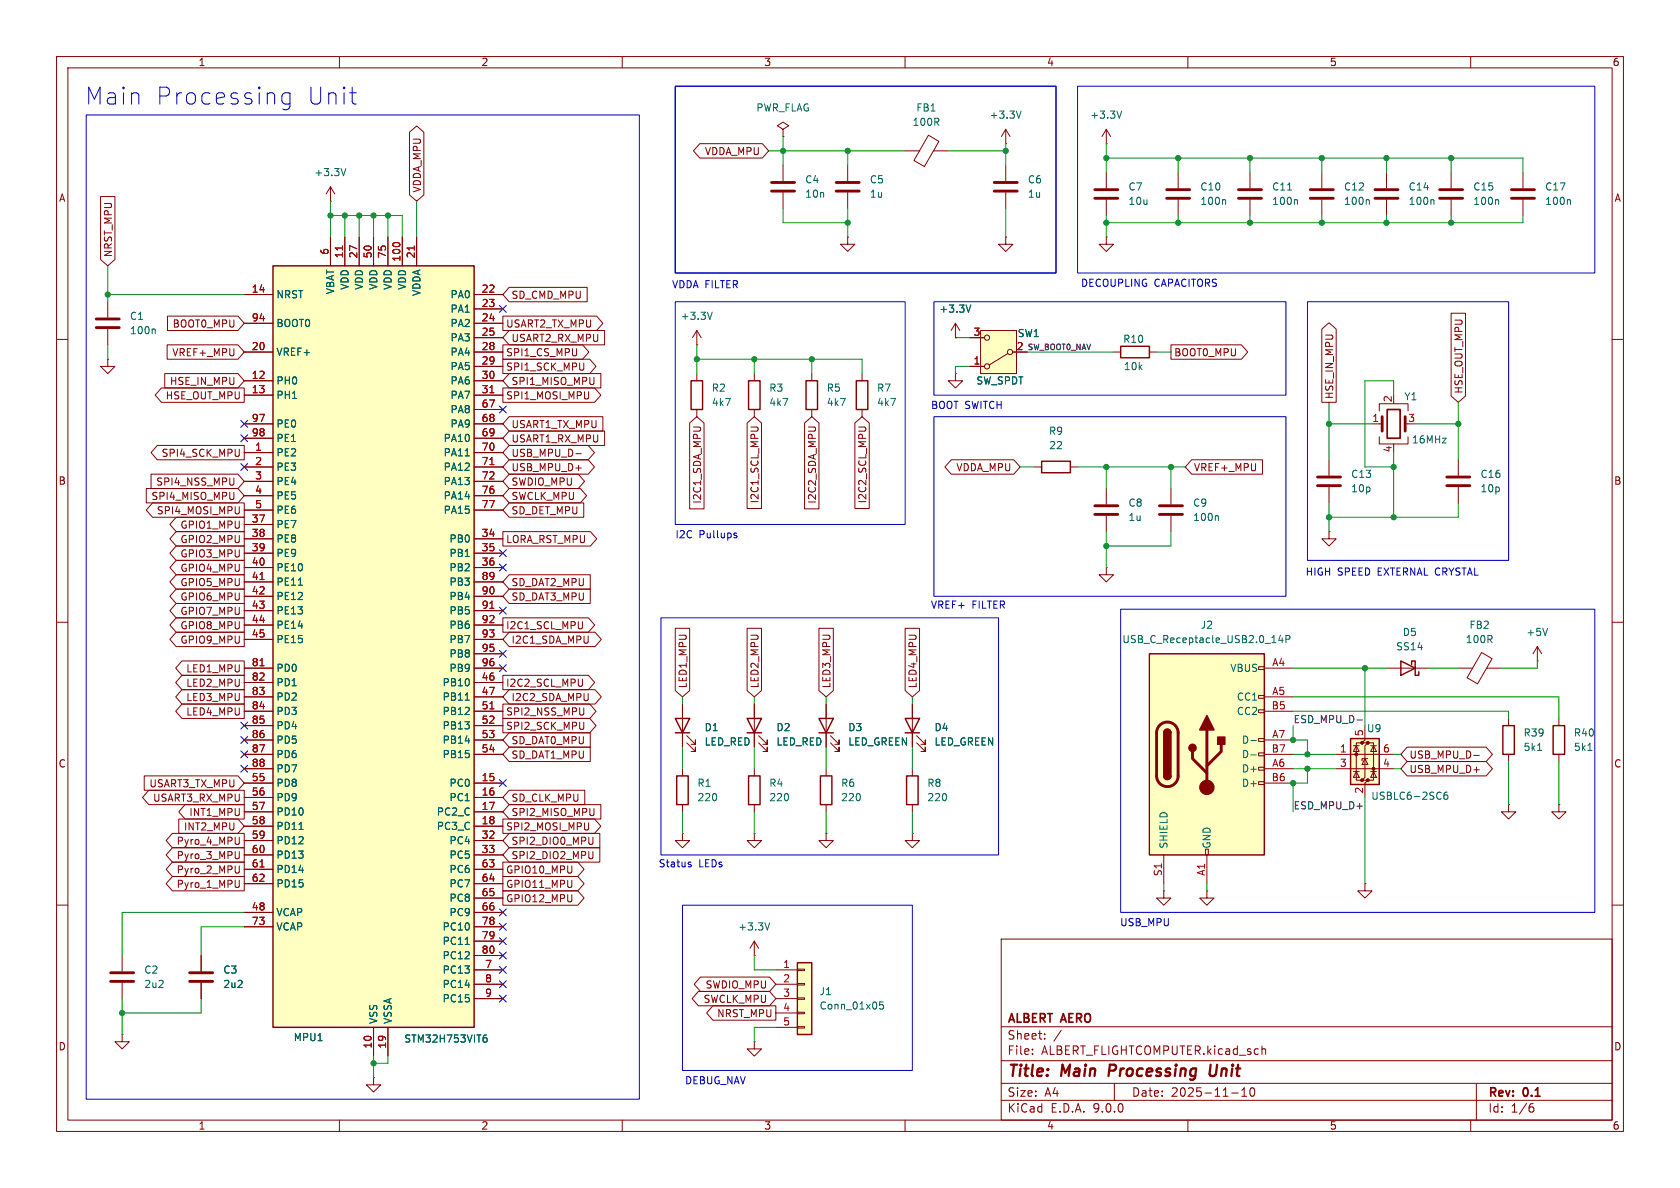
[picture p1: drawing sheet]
<svg xmlns="http://www.w3.org/2000/svg" width="297mm" height="210mm" viewBox="0 0 297 210" stroke-linecap="round" stroke-linejoin="round" font-family="sans-serif">
<g fill="none" stroke="#840000" stroke-width=".18">
<path d="M10 10h277v190h-277zM12 12h273v186h-273zM60 10v2M110 10v2M160 10v2M210 10v2M260 10v2M10 60h2M285 60h2M10 110h2M285 110h2M213.4 157.5v1.3h1.2l-1.2 1.2-1.3-1.2h1.3"/>
<path d="M213.4 157.5h.1M241.3 156.2v1.3h1.3l-1.3 1.3-1.3-1.3h1.3M241.3 156.2h.1M10 160h2M21.6 168.9v2.8M21.6 173.7v2.8M35.6 168.9v2.8M35.6 173.7v2.8M177 166h108v32h-108zM285 160h2M60 198v2M110 198v2"/>
<path d="M160 198v2M177 194.5h108M177 191.5h108M177 187.5h108M177 181.5h108M182.5 186.3v.1M182.5 185.5v.1M184.7 183.6v.1M184.7 182.8v.1M187.6 182.1l-1.3 2M197 191.5v3M210 198v2"/>
<path d="M217.7 193.2h1.2M219.5 193.8h.9M219.5 192.7l.5-.4v1.5M221.1 192.4l.2-.1a.81 .81 0 0 1 .6 .6 .81 .81 0 0 1-.3 .8l-.1 .1a.81 .81 0 0 1-.4-1.4zM223.2 185.5h.5v.9M260 198v2M261 191.5v6.5M270.6 195.7h.4l.2 .3-.1 .5-.5 .1M271 195.1l-.4 .1"/>
</g>
<path d="M196.2 188.2l-.2 2M214 188.2l-.2 1.6 .2 .3a.66 .66 0 0 0 .8-.1" fill="none" stroke="#840000" stroke-width=".4"/>
<path d="M19.6 172h4M19.6 173.5h4M33.5 172h4.1M33.5 173.5h4.1" fill="none" stroke="#840000" stroke-width=".51"/>
<path d="M203.2 115.6h20.3v35.5h-20.3z" fill="#ffffc2"/>
<g fill="none" stroke="#840000" stroke-width=".18">
<path d="M138.4 22.9l1-.7-1-.6-1 .6 1 .7v1.2M138.4 24.1h.1M138.4 29.2v2.8M138.4 34v2.8M149.9 29.2v2.8M149.9 34v2.8M160 26.7h2.6M164.1 23.9l1.9 1.1-2.6 4.4-1.8-1zM165 26.7h2.6M177.8 25.4h.1M177.8 22.9v2.5M177.8 29.2v2.8"/>
<path d="M177.8 34v2.8M177.8 22.9l-.8 1.2M177.8 22.9l.8 1.2M195.6 25.4h.1M195.6 22.9l-.8 1.2M195.6 22.9l.7 1.2M195.6 22.9v2.5M195.6 30.5v2.8M195.6 35.3v2.8M208.3 30.5v2.8M208.3 35.3v2.8M221 30.5v2.8"/>
<path d="M221 35.3v2.8M233.7 30.5v2.8M233.7 35.3v2.8M245.1 30.5v2.8M245.1 35.3v2.8M256.5 30.5v2.8M256.5 35.3v2.8M269.2 30.5v2.8M269.2 35.3v2.8M123.2 58.4l-.8 1.3M123.2 58.4l.8 1.3M123.2 58.4v2.6"/>
<path d="M149.9 41.9v1.3h1.2l-1.2 1.3-1.3-1.3h1.3M149.9 41.9h.1M177.8 41.9v1.3h1.3l-1.3 1.3-1.3-1.3h1.3M177.8 41.9h.1M195.6 41.9v1.3h1.2l-1.2 1.3-1.3-1.3h1.3M195.6 41.9h.1M123.2 61h.1M133.3 66v1.3M133.3 72.4v1.3M196.8 62.2h1.3M203.2 62.2h1.3M242.6 74.9h1.7"/>
<path d="M243.8 72.6v-1.2h5.1v1.2M243.8 77.2v1.3h5.1v-1.3M246.4 78.5v.2M234.9 94v1.3h1.3l-1.3 1.2-1.2-1.2h1.2M234.9 94h.1M234.9 81.3v2.8M234.9 86.1v2.8M257.8 81.3v2.8M257.8 86.1v2.8M222.5 117.9h1v.5h-1zM223.5 118.1h5.1M222.5 122.9h1v.5h-1z"/>
<path d="M222.5 125.5h1v.5h-1zM222.5 130.6h1v.5h-1zM222.5 133.1h1v.5h-1zM222.5 135.6h1v.5h-1zM222.5 138.2h1v.5h-1zM223.5 123.2h5.1M223.5 125.7h5.1M223.5 130.8h5.1M223.5 133.4h5.1M223.5 135.9h5.1M223.5 138.4h5.1M266.7 127v1.3"/>
<path d="M266.7 133.4v1.2M275.6 127v1.3M275.6 133.4v1.2M205.7 157.5v1.3h1.3l-1.3 1.2-1.2-1.2h1.2M205.7 157.5h.1M205.7 151.1v5.1M213.1 150.1h.5v1h-.5zM213.4 151.1v5.1"/>
</g>
<path d="M132.3 67.3h2.1v5.1h-2.1zM198.1 61.2h5.1v2h-5.1zM203.2 115.6h20.3v35.5h-20.3zM205.7 129.5a.64 .64 0 0 1 .7-.6 .64 .64 0 0 1 .6 .6M205.7 137.2a.64 .64 0 0 0 .7 .6 .64 .64 0 0 0 .6-.6M265.7 128.3h2v5.1h-2zM274.6 128.3h2v5.1h-2z" fill="none" stroke="#840000" stroke-width=".25"/>
<g fill="none" stroke="#840000" stroke-width=".51">
<path d="M136.4 32.3h4.1M136.4 33.8h4.1M147.8 32.3h4.1M147.8 33.8h4.1M175.8 32.3h4M175.8 33.8h4M193.5 33.5h4.1M193.5 35.1h4.1M206.2 33.5h4.1M206.2 35.1h4.1M218.9 33.5h4.1M218.9 35.1h4.1"/>
<path d="M231.6 33.5h4.1M231.6 35.1h4.1M243.1 33.5h4M243.1 35.1h4M254.5 33.5h4.1M254.5 35.1h4.1M267.2 33.5h4.1M267.2 35.1h4.1M244.3 73.7v2.5M248.4 73.7v2.5M232.9 84.3h4.1M232.9 85.9h4.1"/>
<path d="M255.8 84.3h4M255.8 85.9h4M205 128.2a1.9 1.9 0 0 1 2.1-.4 1.9 1.9 0 0 1 1.2 1.7v7.7a1.91 1.91 0 0 1-1.9 1.9 1.91 1.91 0 0 1-1.9-1.9v-7.8l.1-.6zM210.8 132.8v1.3l2.6 2.6M213.4 129v10.2M215.9 131.6v1.2l-2.5 2.6"/>
</g>
<g fill="#840000" stroke="#840000" stroke-width=".25">
<path d="M205.7 129.5h1.3v7.7h-1.3z"/>
<path d="M205.9 129.1a.64 .64 0 0 1 .7-.1 .64 .64 0 0 1 .4 .5h-1.3z"/>
<path d="M205.7 137.2h1.3a.64 .64 0 0 1-.6 .6 .64 .64 0 0 1-.7-.6z"/>
<path d="M213.4 126.5l1.2 2.5h-2.5z"/>
<path d="M215.3 130.3h1.2v1.3h-1.2z"/>
<circle cx="210.8" cy="132.2" r=".63"/>
</g>
<circle cx="213.4" cy="139.2" r="1.27" fill="#840000" stroke="#840000" stroke-width=".18"/>
<g fill="none" stroke="#006464" stroke-width=".18">
<path d="M180.5 19.6l-.4 1.3M198.3 19.6l-.4 1.3M216.5 35.3l.2 .2v.6M227.6 33.6h.7M229.2 35.3l.2 .2v.6M241.9 35.3l.2 .2v.6M253.3 35.3l.2 .2v.6M264.8 35.3l.1 .2v.6M277.5 35.3l.1 .2v.6M125.9 55.2l-.4 1.3M226.4 112.3l-.3 .9h.7M226.7 112.8v.8"/>
<path d="M227.3 113l.6-.1 .2-.1-.1-.3-.7-.2v1.3M221.1 130.9h1M221.1 133.4h1M271.8 132.7h.8M280.7 132.7h.7"/>
</g>
<path d="M245.2 72.4h2.3v5.1h-2.3z" fill="none" stroke="#840000" stroke-width=".3"/>
<path d="M173.4 58.4h6.3v7.6h-6.3z" fill="#ffffc2"/>
<g fill="none" stroke="#840000" stroke-width=".18">
<path d="M58.4 35.6h.1M58.4 33l-.7 1.3M58.4 33l.8 1.3M58.4 33v2.6M168.9 59.7h.1M168.9 57.2l-.8 1.2M168.9 57.2l.8 1.2M168.9 57.2v2.5M171.4 59.7h2.6M173.4 58.4h6.3v7.6h-6.3zM123.2 66v1.3M123.2 72.4v1.3"/>
<path d="M152.4 66v1.3M152.4 72.4v1.3M168.9 66v1.3h1.3l-1.3 1.3-1.3-1.3h1.3M168.9 66h.1M171.4 64.8h2.6M178.2 62.5l-3.3 2M179.1 62.2h2.5M182.9 82.6h1.2M189.2 82.6h1.3M195.6 86.4v2.8M195.6 91.2v2.8M207 86.4v2.8"/>
<path d="M207 91.2v2.8M195.6 100.3v1.3h1.2l-1.2 1.3-1.3-1.3h1.3M195.6 100.3h.1M161.3 124.5v7.6M161.3 135.9v1.3M162.1 131.3l1.5 1.5v-.7v.7h-.8M162.1 130l1.5 1.6v-.8v.8h-.8M161.3 147.3v1.3h1.3l-1.3 1.3-1.3-1.3h1.3M161.3 147.3h.1M161.3 142.2v1.3"/>
<circle cx="174.5" cy="59.7" r=".46"/>
<circle cx="174.5" cy="64.8" r=".46"/>
<circle cx="178.6" cy="62.2" r=".46"/>
</g>
<path d="M122.2 67.3h2v5.1h-2zM151.4 67.3h2v5.1h-2zM184.1 81.5h5.1v2.1h-5.1zM160 127h2.6l-1.3 2.5zM160 129.5h2.6M160.3 137.2h2v5h-2z" fill="none" stroke="#840000" stroke-width=".25"/>
<path d="M61.1 29.8l-.4 1.3M171.6 53.9l-.4 1.3M215.2 91.2l.2 .2v.6" fill="none" stroke="#006464" stroke-width=".18"/>
<path d="M193.5 89.4h4.1M193.5 90.9h4.1M205 89.4h4M205 90.9h4" fill="none" stroke="#840000" stroke-width=".51"/>
<path d="M48.3 47h35.5v134.6h-35.5z" fill="#ffffc2"/>
<path d="M48.3 47h35.5v134.6h-35.5zM119.4 127h2.5l-1.3 2.5zM119.4 129.5h2.5M132.1 127h2.5l-1.3 2.5zM132.1 129.5h2.5M132.3 137.2h2.1v5h-2.1zM144.8 127h2.5l-1.3 2.5zM144.8 129.5h2.5M145 137.2h2.1v5h-2.1z" fill="none" stroke="#840000" stroke-width=".25"/>
<g fill="none" stroke="#840000" stroke-width=".18">
<path d="M43.2 52.1h5.1M43.2 57.2h5.1M58.4 41.9v5.1M61 41.9v5.1M63.5 41.9v5.1M66 41.9v5.1M68.6 41.9v5.1M71.1 41.9v5.1M73.7 41.9v5.1M83.8 52.1h5.1M83.8 57.2h5.1M83.8 54.6h5.1"/>
<path d="M83.8 59.7h5.1M43.2 62.2h5.1M43.2 67.3h5.1M43.2 69.9h5.1M43.2 74.9h5.1M43.2 77.5h5.1M83.8 62.2h5.1M83.8 67.3h5.1M83.8 69.9h5.1M83.8 74.9h5.1M83.8 77.5h5.1M83.8 64.8h5.1"/>
<path d="M83.8 72.4h5.1M43.2 80h5.1M43.2 82.6h5.1M43.2 85.1h5.1M43.2 87.6h5.1M43.2 90.2h5.1M43.2 92.7h5.1M43.2 95.3h5.1M43.2 97.8h5.1M83.8 80h5.1M83.8 82.6h5.1M83.8 85.1h5.1"/>
<path d="M83.8 87.6h5.1M83.8 90.2h5.1M83.8 95.3h5.1M83.8 97.8h5.1M43.2 100.3h5.1M43.2 102.9h5.1M43.2 105.4h5.1M43.2 108h5.1M43.2 110.5h5.1M43.2 113h5.1M43.2 118.1h5.1M83.8 100.3h5.1"/>
<path d="M83.8 102.9h5.1M83.8 105.4h5.1M83.8 108h5.1M83.8 110.5h5.1M83.8 113h5.1M83.8 118.1h5.1M83.8 115.6h5.1M271.8 116.8h.1M271.8 114.3l-.8 1.3M271.8 114.3l.7 1.3M271.8 114.3v2.5M43.2 120.7h5.1"/>
<path d="M43.2 123.2h5.1M43.2 125.7h5.1M43.2 128.3h5.1M43.2 130.8h5.1M43.2 133.4h5.1M43.2 135.9h5.1M43.2 138.4h5.1M83.8 120.7h5.1M83.8 123.2h5.1M83.8 125.7h5.1M83.8 128.3h5.1M83.8 130.8h5.1"/>
<path d="M83.8 133.4h5.1M83.8 138.4h5.1M120.6 124.5v7.6M121.4 131.3l1.5 1.5v-.7v.7h-.7M121.4 130l1.5 1.6v-.8v.8h-.7M133.3 124.5v7.6M133.3 135.9v1.3M134.1 131.3l1.5 1.5v-.7v.7h-.7M134.1 130l1.5 1.6v-.8v.8h-.7M146 124.5v7.6M146 135.9v1.3M146.8 131.3l1.5 1.5v-.7v.7h-.7"/>
<path d="M146.8 130l1.5 1.6v-.8v.8h-.7M43.2 141h5.1M43.2 143.5h5.1M43.2 146.1h5.1M43.2 148.6h5.1M43.2 151.1h5.1M43.2 153.7h5.1M43.2 156.2h5.1M83.8 141h5.1M83.8 143.5h5.1M83.8 146.1h5.1M83.8 148.6h5.1"/>
<path d="M83.8 151.1h5.1M83.8 153.7h5.1M83.8 156.2h5.1M83.8 158.8h5.1M133.3 147.3v1.3h1.3l-1.3 1.3-1.2-1.3h1.2M133.3 147.3h.1M133.3 142.2v1.3M146 147.3v1.3h1.3l-1.3 1.3-1.2-1.3h1.2M146 147.3h.1M146 142.2v1.3M43.2 161.3h5.1M43.2 163.8h5.1"/>
<path d="M83.8 161.3h5.1M83.8 163.8h5.1M83.8 166.4h5.1M83.8 168.9h5.1M83.8 171.5h5.1M83.8 174h5.1M83.8 176.5h5.1M66 181.6v5.1M68.6 181.6v5.1M133.3 184.2v1.2h1.3l-1.3 1.3-1.2-1.3h1.2M133.3 184.2h.1"/>
</g>
<path d="M82.2 80.6h.8M52.7 103.4h.8M273.6 111.1l-.4 1.2M82.2 123.8h.8M52.9 146.6h.7M82.2 166.9h.8M85.5 183.5l.4-.1 .2 .3-.1 .5h-.5M86 183l-.4 .1" fill="none" stroke="#006464" stroke-width=".18"/>
<path d="M60.5 43.5v.7M73.2 43.5v.7M86.6 69.4h.7M86.6 82.1h.7M46 102.5h.7M46 117.7h.7M86.6 107.5h.7M86.6 125.3h.7M46 153.3h.7" fill="none" stroke="#a90000" stroke-width=".18"/>
<path d="M141 170.2h2.5v12.7h-2.5z" fill="#ffffc2"/>
<path d="M142.5 67.3h2v5.1h-2zM247.6 116.8l2.6 1.3-2.6 1.3zM249.6 117.5v-.7h.6v2.6h.6v-.7M119.6 137.2h2.1v5h-2.1zM141 170.2h2.5v12.7h-2.5z" fill="none" stroke="#840000" stroke-width=".25"/>
<g fill="none" stroke="#840000" stroke-width=".18">
<path d="M19 53.3v2.8M19 58.2v2.8M143.5 66v1.3M143.5 72.4v1.3M245.1 118.1h7.6M120.6 135.9v1.3M120.6 147.3v1.3h1.3l-1.3 1.3-1.2-1.3h1.2M120.6 147.3h.1M120.6 142.2v1.3M133.3 168.9h.1M133.3 166.4l-.7 1.2M133.3 166.4l.8 1.2"/>
<path d="M133.3 166.4v2.5M137.2 171.5h3.8M137.2 174h3.8M137.2 176.5h3.8M137.2 179.1h3.8M141 171.3h1.2v.3h-1.2zM141 173.9h1.2v.2h-1.2zM141 176.4h1.2v.3h-1.2zM141 178.9h1.2v.3h-1.2zM21.6 182.9v1.3h1.3l-1.3 1.2-1.3-1.2h1.3M21.6 182.9h.1M66 190.5v1.3h1.3l-1.3 1.2-1.2-1.2h1.2"/>
<path d="M66 190.5h.1M137.2 181.6h3.8M141 181.5h1.2v.2h-1.2z"/>
</g>
<path d="M27.3 58.2l.1 .1v.7M136.1 163.1l-.5 1.3M156.1 177.1h-.6v.6l.2-.1 .4 .1 .1 .1-.1 .5-.1 .1-.5-.1" fill="none" stroke="#006464" stroke-width=".18"/>
<path d="M17 56.4h4.1M17 57.9h4.1" fill="none" stroke="#840000" stroke-width=".51"/>
<path d="M238.8 130.6h5v8.1h-5z" fill="#ffffc2"/>
<g fill="#840000" stroke="#840000" stroke-width=".18">
<circle cx="239.8" cy="133.3" r=".25"/>
<circle cx="240.8" cy="131.3" r=".25"/>
<circle cx="240.8" cy="137.9" r=".25"/>
<circle cx="241.8" cy="131.3" r=".25"/>
<circle cx="241.8" cy="137.9" r=".25"/>
<circle cx="242.8" cy="135.9" r=".25"/>
</g>
<g fill="none" stroke="#840000" stroke-width=".18">
<path d="M17.8 34.7h2.5v11.2l-1.3 1.1-1.2-1.1zM72.4 23.4l1.3-1.1 1.2 1.1v11l-1.2 1.2-1.3-1.2zM123.7 25.4h11.1l1.1 1.3-1.1 1.2h-11.1l-1.1-1.2zM29.6 55.9h12.5l1.1 1.3-1.1 1.2h-12.5zM43.2 52.1h5.1M43.2 57.2h5.1M58.4 41.9v5.1M61 41.9v5.1M63.5 41.9v5.1M66 41.9v5.1M68.6 41.9v5.1M71.1 41.9v5.1"/>
<path d="M73.7 41.9v5.1M83.8 52.1h5.1M83.8 57.2h5.1M83.8 54.6h5.1M83.8 59.7h5.1M88.9 55.9h16.6l1.1 1.3-1.1 1.2h-16.6zM90 50.8h13.8v2.5h-13.8l-1.1-1.2zM90 58.4h16.9v2.6h-16.9l-1.1-1.3zM168.9 59.7h.1M171.4 59.7h2.6M233.7 58.2l1.2-1.1 1.3 1.1v12.9h-2.5zM256.5 55.4h2.6v14.6l-1.3 1.1-1.3-1.1z"/>
<path d="M19 63.5v1.3h1.3l-1.3 1.2-1.2-1.2h1.2M19 63.5h.1M27.8 78.7h15.4v2.6h-15.4l-1.1-1.3zM28.5 68.6h14.7v2.5h-14.7l-1.1-1.2zM29.1 66h13l1.1 1.3-1.1 1.3h-13zM29.5 61h12.6l1.1 1.2-1.1 1.3h-12.6zM43.2 62.2h5.1M43.2 67.3h5.1M43.2 69.9h5.1M43.2 74.9h5.1M43.2 77.5h5.1M83.8 62.2h5.1"/>
<path d="M83.8 67.3h5.1M83.8 69.9h5.1M83.8 74.9h5.1M83.8 77.5h5.1M83.8 64.8h5.1M83.8 72.4h5.1M88.9 61h14.1l1.1 1.2-1.1 1.3h-14.1zM88.9 63.5h15.4l1.1 1.3-1.1 1.2h-15.4zM88.9 68.6h16.2l1.1 1.3-1.1 1.2h-16.2zM90 78.7h14l1.1 1.3-1.1 1.3h-14l-1.1-1.3zM90 66h16.2v2.6h-16.2l-1.1-1.3zM90 76.2h16.9v2.5h-16.9l-1.1-1.2z"/>
<path d="M90 73.7h16.6v2.5h-16.6l-1.1-1.3zM121.9 74.8l1.3-1.1 1.3 1.1v15.2h-2.6zM132.1 74.8l1.2-1.1 1.3 1.1v15.1h-2.5zM132.8 75.5l1.1 .1M142.2 74.8l1.3-1.1 1.3 1.1v15.2h-2.6zM151.1 74.8l1.3-1.1 1.3 1.1v15.1h-2.6zM151.8 75.5l1.1 .1M171.4 64.8h2.6M179.1 62.2h2.5M207 61h12.5l1.1 1.2-1.1 1.3h-12.5zM25.9 86.4h16.2l1.1 1.2-1.1 1.3h-16.2zM26.7 83.8h15.4l1.1 1.3-1.1 1.3h-15.4z"/>
<path d="M27 88.9h16.2v2.5h-16.2l-1.1-1.2zM31.1 99.1h12.1v2.5h-12.1l-1.1-1.3zM31.1 94h12.1v2.5h-12.1l-1.1-1.2zM31.1 91.4h12.1v2.6h-12.1l-1.1-1.3zM31.1 96.5h12.1v2.6h-12.1l-1.1-1.3zM43.2 80h5.1M43.2 82.6h5.1M43.2 85.1h5.1M43.2 87.6h5.1M43.2 90.2h5.1M43.2 92.7h5.1M43.2 95.3h5.1"/>
<path d="M43.2 97.8h5.1M83.8 80h5.1M83.8 82.6h5.1M83.8 85.1h5.1M83.8 87.6h5.1M83.8 90.2h5.1M83.8 95.3h5.1M83.8 97.8h5.1M88.9 94h15.5l1.1 1.3-1.1 1.2h-15.5zM90 88.9h13.2v2.5h-13.2l-1.1-1.2zM90 81.3h14l1.1 1.3-1.1 1.2h-14l-1.1-1.2zM90 86.4h12.6l1.1 1.2-1.1 1.3h-12.6l-1.1-1.3z"/>
<path d="M90 83.8h12.2l1.1 1.3-1.1 1.3h-12.2l-1.1-1.3zM101.8 82.7h1M101.8 80.2h1M168.2 81.3h11l1.1 1.3-1.1 1.2h-11l-1.2-1.2zM210.7 81.3h12.5v2.5h-12.5l-1.2-1.2zM31.1 104.1h12.1v2.6h-12.1l-1.1-1.3zM31.1 111.8h12.1v2.5h-12.1l-1.1-1.3zM31.1 106.7h12.1v2.5h-12.1l-1.1-1.2zM31.1 109.2h12.1v2.6h-12.1l-1.1-1.3zM31.1 101.6h12.1v2.5h-12.1l-1.1-1.2zM32.2 119.4h11v2.5h-11l-1.1-1.2zM32.2 116.8h11v2.6h-11l-1.1-1.3z"/>
<path d="M43.2 118.1h5.1M43.2 100.3h5.1M43.2 102.9h5.1M43.2 105.4h5.1M43.2 108h5.1M43.2 110.5h5.1M43.2 113h5.1M83.8 118.1h5.1M83.8 100.3h5.1M83.8 102.9h5.1M83.8 105.4h5.1M83.8 108h5.1"/>
<path d="M83.8 110.5h5.1M83.8 113h5.1M83.8 115.6h5.1M88.9 119.4h15.1l1.1 1.3-1.1 1.2h-15.1zM88.9 109.2h15.1l1.1 1.3-1.1 1.3h-15.1zM90 111.8h15.2l1.1 1.2-1.1 1.3h-15.2l-1.1-1.3zM90 101.6h14.3v2.5h-14.3l-1.1-1.2zM90 104.1h14.3v2.6h-14.3l-1.1-1.3zM103 109.9l-.1 1.1M119.4 111.1h2.5v11l-1.3 1.1-1.2-1.1zM132.1 111.1h2.5v11l-1.3 1.1-1.2-1.1zM144.8 111.1h2.5v11l-1.3 1.1-1.2-1.1z"/>
<path d="M160 111.1h2.6v11l-1.3 1.1-1.3-1.1zM257.8 118.1h2.5M261.9 115.3l1.9 1.1-2.6 4.5-1.8-1.1zM262.8 118.1h2.6M25.5 137.2h16.6l1.1 1.2-1.1 1.3h-16.6zM26.3 139.7h16.9v2.5h-16.9l-1.1-1.2zM32.2 124.5h11v2.5h-11l-1.1-1.3zM32.2 121.9h11v2.6h-11l-1.1-1.3zM43.2 133.4h5.1M43.2 135.9h5.1M43.2 120.7h5.1M43.2 123.2h5.1"/>
<path d="M43.2 125.7h5.1M43.2 128.3h5.1M43.2 130.8h5.1M43.2 138.4h5.1M83.8 133.4h5.1M83.8 120.7h5.1M83.8 123.2h5.1M83.8 125.7h5.1M83.8 128.3h5.1M83.8 130.8h5.1M83.8 138.4h5.1M88.9 127h15.4l1.1 1.3-1.1 1.2h-15.4z"/>
<path d="M88.9 124.5h15.4l1.1 1.2-1.1 1.3h-15.4zM90 121.9h15.2l1.1 1.3-1.1 1.3h-15.2l-1.1-1.3zM90 132.1h14.3v2.5h-14.3l-1.1-1.2zM90 129.5h14.3v2.6h-14.3l-1.1-1.3zM90 139.7h13.4v2.5h-13.4l-1.1-1.2zM103 120.1l-.1 1.1M120.6 124.5v2.5M120.6 129.5v2.6M133.3 124.5v2.5M133.3 129.5v2.6M146 124.5v2.5M146 129.5v2.6"/>
<path d="M161.3 124.5v2.5M161.3 129.5v2.6M236.2 133.4h10.2M236.2 135.9h10.2M239.3 136.4h1M239.3 131.8h1M239.8 131.8l.5 1h-1zM239.8 136.4l.5 1h-1zM240.8 131.3h-1v6.6h1M241.3 128.3v2.5l-.5 .5h1l-.5 .5v5.6l-.5 .5h1l-.5 .5v2.6M241.3 134.1l.5 1h-1zM241.8 134.1h-1v.4"/>
<path d="M241.8 131.3h1v6.6h-1M242.3 136.4h1M242.3 131.8h1M242.8 131.8l.5 1h-1zM242.8 136.4l.5 1h-1zM248.8 132.1h13.9l1.1 1.3-1.1 1.2h-13.9l-1.2-1.2zM248.8 134.6h13.9l1.1 1.3-1.1 1.3h-13.9l-1.2-1.3zM260.5 133.5h1M260.5 136.1h1M30.5 152.4h12.7v2.5h-12.7l-1.1-1.2zM30.5 154.9h12.7v2.6h-12.7l-1.1-1.3zM30.5 149.9h12.7v2.5h-12.7l-1.1-1.3z"/>
<path d="M30.5 147.3h12.7v2.6h-12.7l-1.1-1.3zM31.6 144.8h10.5l1.1 1.3-1.1 1.2h-10.5zM32.7 142.2h10.5v2.6h-10.5l-1.1-1.3zM42.3 153.1v1l-.2 .2M42.3 148v1l-.2 .3M42.3 150.5v1.1l-.2 .2M42.3 155.6v1l-.2 .3M43.2 141h5.1M43.2 143.5h5.1M43.2 146.1h5.1M43.2 148.6h5.1M43.2 151.1h5.1"/>
<path d="M43.2 153.7h5.1M43.2 156.2h5.1M83.8 141h5.1M83.8 143.5h5.1M83.8 146.1h5.1M83.8 148.6h5.1M83.8 151.1h5.1M83.8 153.7h5.1M83.8 156.2h5.1M83.8 158.8h5.1M88.9 154.9h13.2l1.2 1.3-1.2 1.3h-13.2zM88.9 144.8h16.2l1.1 1.3-1.1 1.2h-16.2z"/>
<path d="M88.9 157.5h13.2l1.2 1.3-1.2 1.2h-13.2zM88.9 152.4h13.2l1.2 1.3-1.2 1.2h-13.2zM90 149.9h16v2.5h-16l-1.1-1.3zM90 147.3h16v2.6h-16l-1.1-1.3zM90 142.2h16.2v2.6h-16.2l-1.1-1.3zM104.8 150.5v1.1l-.2 .2M104.8 148v1l-.2 .3M266.7 142.2v1.3h1.3l-1.3 1.3-1.3-1.3h1.3M266.7 142.2h.1M275.6 142.2v1.3h1.3l-1.3 1.3-1.3-1.3h1.3M275.6 142.2h.1M35.6 168.9v2.8"/>
<path d="M35.6 173.7v2.8M43.2 161.3h5.1M43.2 163.8h5.1M83.8 161.3h5.1M83.8 163.8h5.1M83.8 166.4h5.1M83.8 168.9h5.1M83.8 171.5h5.1M83.8 174h5.1M83.8 176.5h5.1M123.5 175.3h12.5l1.2 1.2-1.2 1.3h-12.5l-1.1-1.3zM123.8 172.7h12.2l1.2 1.3-1.2 1.3h-12.2l-1.1-1.3z"/>
<path d="M126 177.8h11.2v2.5h-11.2l-1.1-1.2zM66 181.6v5.1M68.6 181.6v5.1"/>
</g>
<path d="M238.8 130.6h5v8.1h-5z" fill="none" stroke="#840000" stroke-width=".25"/>
<path d="M171.6 53.9l-.4 1.3M82.2 80.6h.8M52.7 103.4h.8M82.2 123.8h.8M52.9 146.6h.7M255.9 140l-.4 .1a.86 .86 0 0 0 0 1.2l.4-.1 .1-.4-.3-.3h-.2l-.3 .3M82.2 166.9h.8M85.5 183.5l.4-.1 .2 .3-.1 .5h-.5M86 183l-.4 .1" fill="none" stroke="#006464" stroke-width=".18"/>
<path d="M239.9 127.3h1" fill="none" stroke="#0f0f0f" stroke-width=".18"/>
<g fill="none" stroke="#009600" stroke-width=".18">
<path d="M58.4 38.1h12.7v3.8M58.4 35.6v6.3M61 38.1v3.8M63.5 38.1v3.8M66 38.1v3.8M68.6 38.1v3.8M73.7 35.6v6.3M135.9 26.7h24.1M138.4 24.1v5.1M138.4 36.8v2.6h11.5M149.9 26.7v2.5M149.9 36.8v5.1"/>
<path d="M167.6 26.7h10.2M177.8 25.4v3.8M177.8 36.8v5.1M195.6 25.4v5.1M195.6 38.1v3.8M195.6 27.9h73.6v2.6M208.3 27.9v2.6M208.3 38.1v1.3M221 27.9v2.6M221 38.1v1.3M233.7 27.9v2.6M233.7 38.1v1.3"/>
<path d="M245.1 27.9v2.6M245.1 38.1v1.3M256.5 27.9v2.6M256.5 38.1v1.3M269.2 38.1v1.3h-73.6M19 52.1h24.2M19 47v6.3M168.9 59.7h2.5M19 61v2.5M123.2 63.5h29.2v2.5M123.2 61v5M133.3 63.5v2.5"/>
<path d="M143.5 63.5v2.5M171.4 64.8h-2.5v1.2M181.6 62.2h15.2M204.5 62.2h2.5M234.9 71.1v10.2M234.9 74.9h7.7M246.4 69.9v-2.6h-5.1v15.3h5.1M250.2 74.9h7.6M257.8 71.1v10.2M180.3 82.6h2.6M190.5 82.6h19M195.6 82.6v3.8"/>
<path d="M195.6 94v6.3M207 94v2.5h-11.4M207 82.6v3.8M234.9 88.9v5.1M246.4 80v11.4M257.8 88.9v2.5h-22.9M228.6 118.1h16.5M241.3 118.1v10.2M252.7 118.1h5.1M271.8 116.8v1.3h-6.4M120.6 123.2v1.3M120.6 132.1v3.8"/>
<path d="M133.3 123.2v1.3M133.3 132.1v3.8M146 123.2v1.3M146 132.1v3.8M161.3 123.2v1.3M161.3 132.1v3.8M228.6 123.2h47v3.8M228.6 135.9h7.6M228.6 125.7h38.1v1.3M228.6 133.4h7.6M228.6 128.3v2.5h2.5v2.6M231.1 135.9v2.5h-2.5v5.1"/>
<path d="M246.4 135.9h1.2M246.4 133.4h1.2M266.7 134.6v7.6M275.6 134.6v7.6M120.6 143.5v3.8M133.3 143.5v3.8M146 143.5v3.8M161.3 143.5v3.8M205.7 156.2v1.3M213.4 156.2v1.3M241.3 141v15.2M21.6 176.5v6.4"/>
<path d="M35.6 176.5v2.6h-14M43.2 163.8h-7.6v5.1M43.2 161.3h-21.6v7.6M133.3 168.9v2.6h3.9M66 186.7v3.8M68.6 186.7v1.3h-2.6M137.2 181.6h-3.9v2.6"/>
</g>
<g fill="none" stroke="#000084" stroke-width=".18">
<path d="M88.3 54l1.2 1.2M89.5 54l-1.2 1.2M42.6 74.3l1.2 1.2M42.6 76.9l1.2 1.2M43.8 74.3l-1.2 1.2M43.8 76.9l-1.2 1.2M88.3 71.8l1.2 1.2M89.5 71.8l-1.2 1.2M42.6 81.9l1.2 1.3M43.8 81.9l-1.2 1.3M88.3 99.7l1.2 1.2M88.3 97.2l1.2 1.2"/>
<path d="M89.5 99.7l-1.2 1.2M89.5 97.2l-1.2 1.2M88.3 107.3l1.2 1.3M88.3 117.5l1.2 1.2M88.3 115l1.2 1.2M89.5 107.3l-1.2 1.3M89.5 117.5l-1.2 1.2M89.5 115l-1.2 1.2M42.6 132.7l1.2 1.3M42.6 130.2l1.2 1.2M42.6 127.7l1.2 1.2M42.6 135.3l1.2 1.2"/>
<path d="M43.8 132.7l-1.2 1.3M43.8 130.2l-1.2 1.2M43.8 127.7l-1.2 1.2M43.8 135.3l-1.2 1.2M88.3 137.8l1.2 1.2M89.5 137.8l-1.2 1.2M88.3 175.9l1.2 1.2M88.3 160.7l1.2 1.2M88.3 165.8l1.2 1.2M88.3 168.3l1.2 1.2M88.3 170.8l1.2 1.3M88.3 163.2l1.2 1.2"/>
<path d="M88.3 173.4l1.2 1.2M89.5 175.9l-1.2 1.2M89.5 160.7l-1.2 1.2M89.5 165.8l-1.2 1.2M89.5 168.3l-1.2 1.2M89.5 170.8l-1.2 1.3M89.5 163.2l-1.2 1.2M89.5 173.4l-1.2 1.2"/>
</g>
<g fill="none" stroke="#0000c2" stroke-width=".18">
<path d="M51.3 16.4v2.4a.81 .81 0 0 1-1.3 .5M51.3 16.5l-.3-.1h-.6l-.4 .3-.2 .3v.8l.3 .5 .3 .1h.6l.3-.1M61.8 16.4h1.2M62.7 18.4h.3M119.4 15.2h67.3v33.1h-67.3zM190.5 15.2h91.4v33.1h-91.4zM15.2 20.3h97.8v174h-97.8zM119.4 53.3h40.6v39.4h-40.6zM165.1 53.3h62.2v16.6h-62.2zM231.1 53.3h35.6v45.8h-35.6zM165.1 73.7h62.2v31.7h-62.2zM129.8 94.6l.5 .2-.1 .2-.3 .1"/>
<path d="M129.8 94.3h.4M116.8 109.2h59.7v41.9h-59.7zM198.1 107.7h83.8v53.6h-83.8zM121.8 152.8l.3 .1 .1 .2-.2 .1h-.2M121.8 152.4l.3 .1M120.6 160h40.7v29.2h-40.7z"/>
</g>
<path d="M60.5 43.5v.7M73.2 43.5v.7M86.6 69.4h.7M86.6 82.1h.7M46 102.5h.7M46 117.7h.7M86.6 107.5h.7M86.6 125.3h.7M46 153.3h.7" fill="none" stroke="#a90000" stroke-width=".18"/>
<g fill="#009600" stroke="#009600" stroke-width=".18">
<circle cx="66" cy="38.1" r=".46"/>
<circle cx="68.6" cy="38.1" r=".46"/>
<circle cx="138.4" cy="26.7" r=".46"/>
<circle cx="123.2" cy="63.5" r=".46"/>
<circle cx="58.4" cy="38.1" r=".46"/>
<circle cx="19" cy="52.1" r=".46"/>
<circle cx="63.5" cy="38.1" r=".46"/>
<circle cx="61" cy="38.1" r=".46"/>
<circle cx="133.3" cy="63.5" r=".46"/>
<circle cx="143.5" cy="63.5" r=".46"/>
<circle cx="66" cy="188" r=".46"/>
<circle cx="21.6" cy="179.1" r=".46"/>
<circle cx="228.6" cy="138.4" r=".46"/>
<circle cx="228.6" cy="130.8" r=".46"/>
<circle cx="231.1" cy="133.4" r=".46"/>
<circle cx="231.1" cy="135.9" r=".46"/>
<circle cx="195.6" cy="96.5" r=".46"/>
<circle cx="195.6" cy="82.6" r=".46"/>
<circle cx="207" cy="82.6" r=".46"/>
<circle cx="149.9" cy="39.4" r=".46"/>
<circle cx="149.9" cy="26.7" r=".46"/>
<circle cx="177.8" cy="26.7" r=".46"/>
<circle cx="256.5" cy="27.9" r=".46"/>
<circle cx="233.7" cy="27.9" r=".46"/>
<circle cx="245.1" cy="39.4" r=".46"/>
<circle cx="256.5" cy="39.4" r=".46"/>
<circle cx="245.1" cy="27.9" r=".46"/>
<circle cx="221" cy="27.9" r=".46"/>
<circle cx="221" cy="39.4" r=".46"/>
<circle cx="208.3" cy="39.4" r=".46"/>
<circle cx="233.7" cy="39.4" r=".46"/>
<circle cx="195.6" cy="27.9" r=".46"/>
<circle cx="208.3" cy="27.9" r=".46"/>
<circle cx="195.6" cy="39.4" r=".46"/>
<circle cx="246.4" cy="91.4" r=".46"/>
<circle cx="246.4" cy="82.6" r=".46"/>
<circle cx="234.9" cy="74.9" r=".46"/>
<circle cx="234.9" cy="91.4" r=".46"/>
<circle cx="257.8" cy="74.9" r=".46"/>
<circle cx="241.3" cy="118.1" r=".46"/>
</g>
<g font-size="4.2" fill="#0000c2">
<text x="15" y="18.8">Main</text>
<text x="27.5" y="18.8">Processing</text>
<text x="54" y="18.8">Unit</text>
</g>
<g font-size="2.8" fill="#840000">
<text x="178" y="190.9">Title:</text>
<text x="187.7" y="190.9">Main</text>
<text x="196.8" y="190.9">Processing</text>
<text x="215.4" y="190.9">Unit</text>
</g>
<g font-size="2.1" fill="#840000">
<text x="178" y="184">Sheet:</text>
<text x="178" y="181.2">ALBERT AERO</text>
<text x="178" y="186.7">File:</text>
<text x="184.1" y="186.7">ALBERT_FLIGHTCOMPUTER.kicad_sch</text>
<text x="178" y="196.9">KiCad</text>
<text x="178" y="194.1">Size:</text>
<text x="184.7" y="194.1">A4</text>
<text x="185.7" y="196.9">E.D.A.</text>
<text x="193.3" y="196.9">9.0.0</text>
<text x="200" y="194.1">Date:</text>
<text x="207" y="194.1">2025-11-10</text>
<text x="263" y="194.3">Rev:</text>
<text x="263" y="196.9">Id:</text>
<text x="267.1" y="196.9">1/6</text>
<text x="269.4" y="194.3">0.1</text>
</g>
<g font-size="1.8" fill="#840000">
<text x="35" y="11.9">1</text>
<text x="85" y="11.9">2</text>
<text x="135" y="11.9">3</text>
<text x="185" y="11.9">4</text>
<text x="235" y="11.9">5</text>
<text x="285" y="11.9">6</text>
<text x="124.5" y="27.6">VDDA_MPU</text>
<text x="10.3" y="35.9">A</text>
<text x="74.6" y="34.1" transform="rotate(-90 74.6 34.1)">VDDA_MPU</text>
<text x="285.3" y="35.9">A</text>
<text x="20" y="45.6" transform="rotate(-90 20 45.6)">NRST_MPU</text>
<text x="90.3" y="53">SD_CMD_MPU</text>
<text x="30.4" y="58.1">BOOT0_MPU</text>
<text x="89.4" y="58.1">USART2_TX_MPU</text>
<text x="30.4" y="63.2">VREF+_MPU</text>
<text x="89.4" y="63.2">SPI1_CS_MPU</text>
<text x="89.4" y="65.7">SPI1_SCK_MPU</text>
<text x="90.3" y="60.6">USART2_RX_MPU</text>
<text x="207.5" y="63.2">BOOT0_MPU</text>
<text x="29.2" y="70.8">HSE_OUT_MPU</text>
<text x="29.9" y="68.3">HSE_IN_MPU</text>
<text x="89.4" y="70.8">SPI1_MOSI_MPU</text>
<text x="90.3" y="68.3">SPI1_MISO_MPU</text>
<text x="235.9" y="70.6" transform="rotate(-90 235.9 70.6)">HSE_IN_MPU</text>
<text x="258.8" y="69.7" transform="rotate(-90 258.8 69.7)">HSE_OUT_MPU</text>
<text x="90.3" y="75.9">USART1_TX_MPU</text>
<text x="28.5" y="81">SPI4_SCK_MPU</text>
<text x="90.3" y="83.5">USB_MPU_D+</text>
<text x="90.3" y="81">USB_MPU_D-</text>
<text x="90.3" y="78.4">USART1_RX_MPU</text>
<text x="169" y="83.5">VDDA_MPU</text>
<text x="211" y="83.5">VREF+_MPU</text>
<text x="10.3" y="85.9">B</text>
<text x="26.7" y="88.6">SPI4_MISO_MPU</text>
<text x="27.5" y="86">SPI4_NSS_MPU</text>
<text x="90.3" y="88.6">SWCLK_MPU</text>
<text x="90.3" y="86">SWDIO_MPU</text>
<text x="124.1" y="89.1" transform="rotate(-90 124.1 89.1)">I2C1_SDA_MPU</text>
<text x="134.3" y="89.1" transform="rotate(-90 134.3 89.1)">I2C1_SCL_MPU</text>
<text x="144.5" y="89.1" transform="rotate(-90 144.5 89.1)">I2C2_SDA_MPU</text>
<text x="153.4" y="89.1" transform="rotate(-90 153.4 89.1)">I2C2_SCL_MPU</text>
<text x="285.3" y="85.9">B</text>
<text x="27.6" y="91.1">SPI4_MOSI_MPU</text>
<text x="31.8" y="93.7">GPIO1_MPU</text>
<text x="90.3" y="91.1">SD_DET_MPU</text>
<text x="31.8" y="101.3">GPIO4_MPU</text>
<text x="31.8" y="96.2">GPIO2_MPU</text>
<text x="31.8" y="98.7">GPIO3_MPU</text>
<text x="89.4" y="96.2">LORA_RST_MPU</text>
<text x="31.8" y="106.4">GPIO6_MPU</text>
<text x="31.8" y="103.8">GPIO5_MPU</text>
<text x="90.3" y="103.8">SD_DAT2_MPU</text>
<text x="90.3" y="106.4">SD_DAT3_MPU</text>
<text x="31.8" y="114">GPIO9_MPU</text>
<text x="31.8" y="108.9">GPIO7_MPU</text>
<text x="31.8" y="111.4">GPIO8_MPU</text>
<text x="89.4" y="111.4">I2C1_SCL_MPU</text>
<text x="90.3" y="114">I2C1_SDA_MPU</text>
<text x="32.8" y="119.1">LED1_MPU</text>
<text x="32.8" y="121.6">LED2_MPU</text>
<text x="32.8" y="124.1">LED3_MPU</text>
<text x="89.4" y="121.6">I2C2_SCL_MPU</text>
<text x="90.3" y="124.1">I2C2_SDA_MPU</text>
<text x="121.6" y="121.8" transform="rotate(-90 121.6 121.8)">LED1_MPU</text>
<text x="134.3" y="121.8" transform="rotate(-90 134.3 121.8)">LED2_MPU</text>
<text x="147" y="121.8" transform="rotate(-90 147 121.8)">LED3_MPU</text>
<text x="162.2" y="121.8" transform="rotate(-90 162.2 121.8)">LED4_MPU</text>
<text x="32.8" y="126.7">LED4_MPU</text>
<text x="89.4" y="129.2">SPI2_SCK_MPU</text>
<text x="89.4" y="126.7">SPI2_NSS_MPU</text>
<text x="90.3" y="131.8">SD_DAT0_MPU</text>
<text x="10.3" y="135.9">C</text>
<text x="90.3" y="134.3">SD_DAT1_MPU</text>
<text x="249.1" y="134.3">USB_MPU_D-</text>
<text x="249.1" y="136.8">USB_MPU_D+</text>
<text x="285.3" y="135.9">C</text>
<text x="26.3" y="139.4">USART3_TX_MPU</text>
<text x="27" y="141.9">USART3_RX_MPU</text>
<text x="90.3" y="141.9">SD_CLK_MPU</text>
<text x="31.1" y="149.5">Pyro_4_MPU</text>
<text x="32.4" y="147">INT2_MPU</text>
<text x="33.4" y="144.5">INT1_MPU</text>
<text x="89.4" y="147">SPI2_MOSI_MPU</text>
<text x="90.3" y="149.5">SPI2_DIO0_MPU</text>
<text x="90.3" y="144.5">SPI2_MISO_MPU</text>
<text x="31.1" y="154.6">Pyro_2_MPU</text>
<text x="31.1" y="152.1">Pyro_3_MPU</text>
<text x="89.4" y="154.6">GPIO10_MPU</text>
<text x="90.3" y="152.1">SPI2_DIO2_MPU</text>
<text x="31.1" y="157.2">Pyro_1_MPU</text>
<text x="89.4" y="157.2">GPIO11_MPU</text>
<text x="89.4" y="159.7">GPIO12_MPU</text>
<text x="124.3" y="177.5">SWCLK_MPU</text>
<text x="124.6" y="174.9">SWDIO_MPU</text>
<text x="10.3" y="185.9">D</text>
<text x="126.7" y="180">NRST_MPU</text>
<text x="285.3" y="185.9">D</text>
<text x="35" y="199.9">1</text>
<text x="85" y="199.9">2</text>
<text x="135" y="199.9">3</text>
<text x="185" y="199.9">4</text>
<text x="235" y="199.9">5</text>
<text x="285" y="199.9">6</text>
</g>
<g font-size="1.8" fill="#006464">
<text x="133.6" y="19.9">PWR_FLAG</text>
<text x="161.2" y="22.5">100R</text>
<text x="161.9" y="19.9">FB1</text>
<text x="174.9" y="21.2">+3.3V</text>
<text x="192.6" y="21.2">+3.3V</text>
<text x="55.5" y="31.3">+3.3V</text>
<text x="142.2" y="32.6">C4</text>
<text x="142.2" y="35.2">10n</text>
<text x="153.7" y="32.6">C5</text>
<text x="153.7" y="35.2">1u</text>
<text x="181.6" y="32.6">C6</text>
<text x="181.6" y="35.2">1u</text>
<text x="199.4" y="33.9">C7</text>
<text x="212.1" y="33.9">C10</text>
<text x="224.8" y="33.9">C11</text>
<text x="237.5" y="33.9">C12</text>
<text x="248.9" y="33.9">C14</text>
<text x="260.4" y="33.9">C15</text>
<text x="273.1" y="33.9">C17</text>
<text x="199.4" y="36.4">10u</text>
<text x="212.1" y="36.4">100n</text>
<text x="224.8" y="36.4">100n</text>
<text x="237.5" y="36.4">100n</text>
<text x="248.9" y="36.4">100n</text>
<text x="260.4" y="36.4">100n</text>
<text x="273.1" y="36.4">100n</text>
<text x="48.8" y="52.9">NRST</text>
<text x="59.3" y="52.1" transform="rotate(-90 59.3 52.1)">VBAT</text>
<text x="61.8" y="51.3" transform="rotate(-90 61.8 51.3)">VDD</text>
<text x="64.4" y="51.3" transform="rotate(-90 64.4 51.3)">VDD</text>
<text x="66.9" y="51.3" transform="rotate(-90 66.9 51.3)">VDD</text>
<text x="69.4" y="51.3" transform="rotate(-90 69.4 51.3)">VDD</text>
<text x="72" y="51.3" transform="rotate(-90 72 51.3)">VDD</text>
<text x="74.5" y="52.4" transform="rotate(-90 74.5 52.4)">VDDA</text>
<text x="79.5" y="52.9">PA0</text>
<text x="22.9" y="56.7">C1</text>
<text x="22.9" y="59.3">100n</text>
<text x="48.8" y="58">BOOT0</text>
<text x="79.5" y="55.5">PA1</text>
<text x="79.5" y="58">PA2</text>
<text x="120.2" y="56.7">+3.3V</text>
<text x="166" y="55.5">+3.3V</text>
<text x="179.8" y="59.8">SW1</text>
<text x="48.8" y="63.1">VREF+</text>
<text x="79.5" y="60.6">PA3</text>
<text x="79.5" y="63.1">PA4</text>
<text x="79.5" y="65.6">PA5</text>
<text x="198.5" y="60.8">R10</text>
<text x="198.6" y="65.6">10k</text>
<text x="48.8" y="68.2">PH0</text>
<text x="48.8" y="70.7">PH1</text>
<text x="79.5" y="68.2">PA6</text>
<text x="79.5" y="70.7">PA7</text>
<text x="125.7" y="69.4">R2</text>
<text x="125.7" y="72">4k7</text>
<text x="135.9" y="69.4">R3</text>
<text x="135.9" y="72">4k7</text>
<text x="146.1" y="69.4">R5</text>
<text x="146.1" y="72">4k7</text>
<text x="154.9" y="69.4">R7</text>
<text x="154.9" y="72">4k7</text>
<text x="172.5" y="68.2">SW_SPDT</text>
<text x="248.2" y="71">Y1</text>
<text x="48.8" y="75.8">PE0</text>
<text x="79.5" y="73.3">PA8</text>
<text x="79.5" y="75.8">PA9</text>
<text x="185.3" y="77.1">R9</text>
<text x="48.8" y="78.3">PE1</text>
<text x="48.8" y="80.9">PE2</text>
<text x="48.8" y="83.4">PE3</text>
<text x="78.3" y="78.3">PA10</text>
<text x="78.3" y="80.9">PA11</text>
<text x="78.3" y="83.4">PA12</text>
<text x="185.4" y="79.6">22</text>
<text x="249.5" y="78.6">16MHz</text>
<text x="48.8" y="86">PE4</text>
<text x="48.8" y="88.5">PE5</text>
<text x="78.3" y="86">PA13</text>
<text x="78.3" y="88.5">PA14</text>
<text x="199.4" y="89.8">C8</text>
<text x="210.8" y="89.8">C9</text>
<text x="238.8" y="84.7">C13</text>
<text x="238.8" y="87.2">10p</text>
<text x="261.6" y="84.7">C16</text>
<text x="261.6" y="87.2">10p</text>
<text x="48.8" y="91">PE6</text>
<text x="48.8" y="93.6">PE7</text>
<text x="78.3" y="91">PA15</text>
<text x="199.4" y="92.3">1u</text>
<text x="210.8" y="92.3">100n</text>
<text x="48.8" y="96.1">PE8</text>
<text x="48.8" y="98.7">PE9</text>
<text x="48.8" y="101.2">PE10</text>
<text x="79.4" y="96.1">PB0</text>
<text x="79.4" y="98.7">PB1</text>
<text x="79.4" y="101.2">PB2</text>
<text x="48.8" y="103.7">PE11</text>
<text x="48.8" y="106.3">PE12</text>
<text x="79.4" y="103.7">PB3</text>
<text x="79.4" y="106.3">PB4</text>
<text x="48.8" y="108.8">PE13</text>
<text x="48.8" y="111.4">PE14</text>
<text x="48.8" y="113.9">PE15</text>
<text x="79.4" y="108.8">PB5</text>
<text x="79.4" y="111.4">PB6</text>
<text x="79.4" y="113.9">PB7</text>
<text x="198.3" y="113.9">USB_C_Receptacle_USB2.0_14P</text>
<text x="212.2" y="111.4">J2</text>
<text x="247.9" y="112.6">D5</text>
<text x="259" y="113.9">100R</text>
<text x="259.7" y="111.4">FB2</text>
<text x="269.7" y="112.6">+5V</text>
<text x="48.8" y="119">PD0</text>
<text x="79.4" y="116.4">PB8</text>
<text x="79.4" y="119">PB9</text>
<text x="217.4" y="119">VBUS</text>
<text x="246.7" y="115.2">SS14</text>
<text x="48.8" y="121.5">PD1</text>
<text x="48.8" y="124.1">PD2</text>
<text x="78.1" y="121.5">PB10</text>
<text x="78.1" y="124.1">PB11</text>
<text x="218.6" y="124.1">CC1</text>
<text x="48.8" y="126.6">PD3</text>
<text x="48.8" y="129.1">PD4</text>
<text x="48.8" y="131.7">PD5</text>
<text x="78.1" y="126.6">PB12</text>
<text x="78.1" y="129.1">PB13</text>
<text x="78.1" y="131.7">PB14</text>
<text x="124.5" y="129.5">D1</text>
<text x="124.5" y="132">LED_RED</text>
<text x="137.2" y="129.5">D2</text>
<text x="137.2" y="132">LED_RED</text>
<text x="149.9" y="129.5">D3</text>
<text x="149.9" y="132">LED_GREEN</text>
<text x="165.1" y="129.5">D4</text>
<text x="165.1" y="132">LED_GREEN</text>
<text x="218.6" y="126.6">CC2</text>
<text x="219.5" y="131.7">D-</text>
<text x="241.6" y="129.6">U9</text>
<text x="269.2" y="130.4">R39</text>
<text x="278.1" y="130.4">R40</text>
<text x="48.8" y="134.2">PD6</text>
<text x="48.8" y="136.8">PD7</text>
<text x="78.1" y="134.2">PB15</text>
<text x="219.5" y="134.2">D-</text>
<text x="219.5" y="136.8">D+</text>
<text x="269.2" y="132.9">5k1</text>
<text x="278.1" y="132.9">5k1</text>
<text x="48.8" y="139.3">PD8</text>
<text x="48.8" y="141.8">PD9</text>
<text x="79.4" y="139.3">PC0</text>
<text x="79.4" y="141.8">PC1</text>
<text x="123.2" y="139.3">R1</text>
<text x="123.2" y="141.8">220</text>
<text x="135.9" y="139.3">R4</text>
<text x="135.9" y="141.8">220</text>
<text x="148.6" y="139.3">R6</text>
<text x="148.6" y="141.8">220</text>
<text x="163.8" y="139.3">R8</text>
<text x="163.8" y="141.8">220</text>
<text x="219.5" y="139.3">D+</text>
<text x="242.3" y="141.6">USBLC6-2SC6</text>
<text x="48.8" y="144.4">PD10</text>
<text x="48.8" y="146.9">PD11</text>
<text x="48.8" y="149.5">PD12</text>
<text x="77.1" y="144.4">PC2_C</text>
<text x="77.1" y="146.9">PC3_C</text>
<text x="79.4" y="149.5">PC4</text>
<text x="48.8" y="152">PD13</text>
<text x="48.8" y="154.5">PD14</text>
<text x="79.4" y="152">PC5</text>
<text x="79.4" y="154.5">PC6</text>
<text x="206.6" y="150.1" transform="rotate(-90 206.6 150.1)">SHIELD</text>
<text x="214.2" y="150.1" transform="rotate(-90 214.2 150.1)">GND</text>
<text x="48.8" y="157.1">PD15</text>
<text x="79.4" y="157.1">PC7</text>
<text x="79.4" y="159.6">PC8</text>
<text x="48.8" y="162.2">VCAP</text>
<text x="48.8" y="164.7">VCAP</text>
<text x="78.1" y="164.7">PC10</text>
<text x="78.1" y="167.2">PC11</text>
<text x="79.4" y="162.2">PC9</text>
<text x="130.4" y="164.7">+3.3V</text>
<text x="25.4" y="172.3">C2</text>
<text x="39.4" y="172.3">C3</text>
<text x="78.1" y="169.8">PC12</text>
<text x="78.1" y="172.3">PC13</text>
<text x="25.4" y="174.9">2u2</text>
<text x="39.4" y="174.9">2u2</text>
<text x="78.1" y="174.9">PC14</text>
<text x="78.1" y="177.4">PC15</text>
<text x="144.8" y="176.1">J1</text>
<text x="144.8" y="178.7">Conn_01x05</text>
<text x="51.8" y="184.3">MPU1</text>
<text x="66.9" y="181.1" transform="rotate(-90 66.9 181.1)">VSS</text>
<text x="69.4" y="181.1" transform="rotate(-90 69.4 181.1)">VSSA</text>
<text x="71.4" y="184.5">STM32H753VIT6</text>
</g>
<g font-size="1.8" fill="#a90000">
<text x="58.2" y="45.2" transform="rotate(-90 58.2 45.2)">6</text>
<text x="60.7" y="45.8" transform="rotate(-90 60.7 45.8)">11</text>
<text x="63.2" y="45.8" transform="rotate(-90 63.2 45.8)">27</text>
<text x="65.8" y="45.8" transform="rotate(-90 65.8 45.8)">50</text>
<text x="68.3" y="45.8" transform="rotate(-90 68.3 45.8)">75</text>
<text x="70.9" y="46.4" transform="rotate(-90 70.9 46.4)">100</text>
<text x="73.4" y="45.8" transform="rotate(-90 73.4 45.8)">21</text>
<text x="44.4" y="51.8">14</text>
<text x="85" y="51.8">22</text>
<text x="44.4" y="56.9">94</text>
<text x="85" y="54.4">23</text>
<text x="85" y="56.9">24</text>
<text x="85" y="59.4">25</text>
<text x="172" y="59.4">3</text>
<text x="44.4" y="62">20</text>
<text x="85" y="62">28</text>
<text x="85" y="64.5">29</text>
<text x="172" y="64.5">1</text>
<text x="179.6" y="62">2</text>
<text x="44.4" y="67.1">12</text>
<text x="44.4" y="69.6">13</text>
<text x="85" y="67.1">30</text>
<text x="85" y="69.6">31</text>
<text x="246.1" y="71.2" transform="rotate(-90 246.1 71.2)">2</text>
<text x="44.4" y="74.7">97</text>
<text x="44.4" y="77.2">98</text>
<text x="85" y="72.1">67</text>
<text x="85" y="74.7">68</text>
<text x="85" y="77.2">69</text>
<text x="242.5" y="74.7">1</text>
<text x="248.8" y="74.7">3</text>
<text x="45" y="79.8">1</text>
<text x="45" y="82.3">2</text>
<text x="85" y="79.8">70</text>
<text x="85" y="82.3">71</text>
<text x="246.1" y="80.1" transform="rotate(-90 246.1 80.1)">4</text>
<text x="45" y="84.8">3</text>
<text x="45" y="87.4">4</text>
<text x="45" y="89.9">5</text>
<text x="85" y="84.8">72</text>
<text x="85" y="87.4">76</text>
<text x="85" y="89.9">77</text>
<text x="44.4" y="92.5">37</text>
<text x="44.4" y="95">38</text>
<text x="85" y="95">34</text>
<text x="44.4" y="97.5">39</text>
<text x="44.4" y="100.1">40</text>
<text x="85" y="97.5">35</text>
<text x="85" y="100.1">36</text>
<text x="44.4" y="102.6">41</text>
<text x="44.4" y="105.2">42</text>
<text x="44.4" y="107.7">43</text>
<text x="85" y="102.6">89</text>
<text x="85" y="105.2">90</text>
<text x="85" y="107.7">91</text>
<text x="44.4" y="110.2">44</text>
<text x="44.4" y="112.8">45</text>
<text x="85" y="110.2">92</text>
<text x="85" y="112.8">93</text>
<text x="44.4" y="117.9">81</text>
<text x="85" y="115.3">95</text>
<text x="85" y="117.9">96</text>
<text x="224.8" y="117.9">A4</text>
<text x="44.4" y="120.4">82</text>
<text x="44.4" y="122.9">83</text>
<text x="44.4" y="125.5">84</text>
<text x="85" y="120.4">46</text>
<text x="85" y="122.9">47</text>
<text x="85" y="125.5">51</text>
<text x="224.7" y="125.5">B5</text>
<text x="224.8" y="122.9">A5</text>
<text x="44.4" y="128">85</text>
<text x="44.4" y="130.6">86</text>
<text x="85" y="128">52</text>
<text x="85" y="130.6">53</text>
<text x="224.8" y="130.6">A7</text>
<text x="241" y="130.2" transform="rotate(-90 241 130.2)">5</text>
<text x="44.4" y="133.1">87</text>
<text x="44.4" y="135.6">88</text>
<text x="85" y="133.1">54</text>
<text x="224.7" y="133.1">B7</text>
<text x="224.8" y="135.6">A6</text>
<text x="236.8" y="133.1">1</text>
<text x="236.8" y="135.6">3</text>
<text x="244.4" y="133.1">6</text>
<text x="244.4" y="135.6">4</text>
<text x="44.4" y="138.2">55</text>
<text x="44.4" y="140.7">56</text>
<text x="44.4" y="143.3">57</text>
<text x="85" y="138.2">15</text>
<text x="85" y="140.7">16</text>
<text x="85" y="143.3">17</text>
<text x="224.7" y="138.2">B6</text>
<text x="241" y="140.4" transform="rotate(-90 241 140.4)">2</text>
<text x="44.4" y="145.8">58</text>
<text x="44.4" y="148.3">59</text>
<text x="85" y="145.8">18</text>
<text x="85" y="148.3">32</text>
<text x="44.4" y="150.9">60</text>
<text x="44.4" y="153.4">61</text>
<text x="44.4" y="156">62</text>
<text x="85" y="150.9">33</text>
<text x="85" y="153.4">63</text>
<text x="85" y="156">64</text>
<text x="205.5" y="155" transform="rotate(-90 205.5 155)">S1</text>
<text x="213.1" y="154.9" transform="rotate(-90 213.1 154.9)">A1</text>
<text x="44.4" y="161">48</text>
<text x="85" y="158.5">65</text>
<text x="85" y="161">66</text>
<text x="44.4" y="163.6">73</text>
<text x="85" y="163.6">78</text>
<text x="85" y="166.1">79</text>
<text x="85" y="168.7">80</text>
<text x="85.7" y="171.2">7</text>
<text x="85.7" y="173.7">8</text>
<text x="138.4" y="171.2">1</text>
<text x="138.4" y="173.7">2</text>
<text x="85.7" y="176.3">9</text>
<text x="138.4" y="176.3">3</text>
<text x="138.4" y="178.8">4</text>
<text x="65.8" y="185.5" transform="rotate(-90 65.8 185.5)">10</text>
<text x="68.3" y="185.5" transform="rotate(-90 68.3 185.5)">19</text>
<text x="138.4" y="181.4">5</text>
</g>
<g font-size="1.8" fill="#0000c2">
<text x="118.7" y="51.2">VDDA FILTER</text>
<text x="191" y="50.9">DECOUPLING</text>
<text x="204" y="50.9">CAPACITORS</text>
<text x="164.5" y="72.5">BOOT SWITCH</text>
<text x="119.3" y="95.4">I2C</text>
<text x="123.6" y="95.4">Pullups</text>
<text x="230.7" y="102">HIGH</text>
<text x="236.4" y="102">SPEED EXTERNAL CRYSTAL</text>
<text x="164.5" y="107.8">VREF+</text>
<text x="171.8" y="107.8">FILTER</text>
<text x="116.4" y="153.5">Status</text>
<text x="123.5" y="153.5">LEDs</text>
<text x="197.9" y="163.9">USB_MPU</text>
<text x="121" y="191.9">DEBUG_NAV</text>
</g>
<g font-size="1.8" fill="#0f0f0f">
<text x="228.6" y="127.9">ESD_MPU_D-</text>
<text x="228.6" y="143.2">ESD_MPU_D+</text>
</g>
<text font-size="1.4" fill="#0f0f0f" x="181.6" y="62">SW_BOOT0_NAV</text>
</svg>
